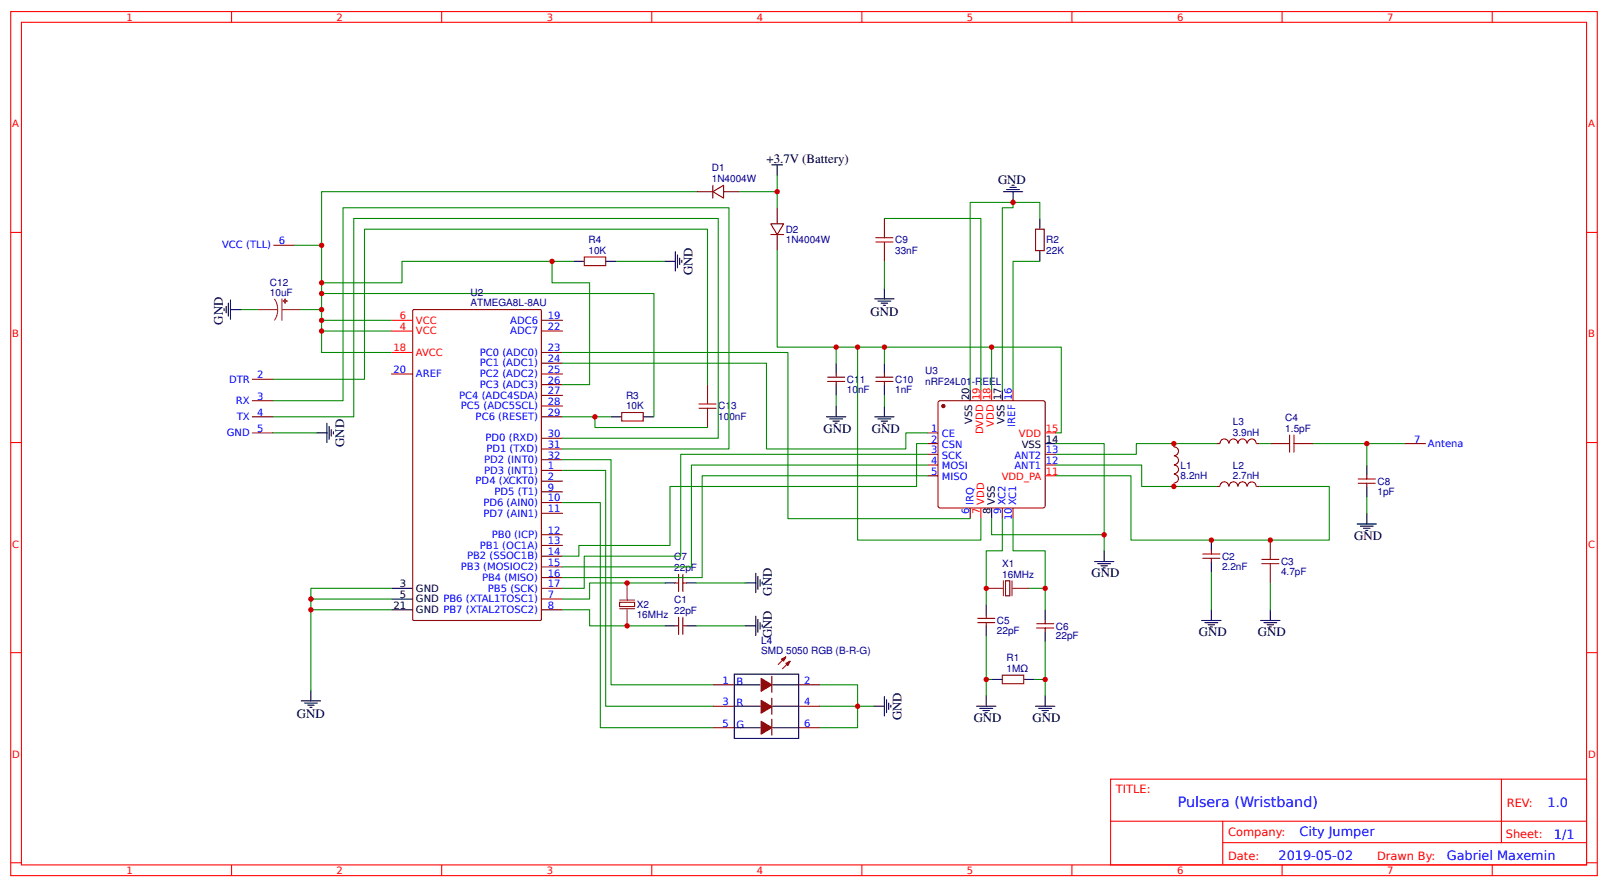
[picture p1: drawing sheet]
<svg xmlns="http://www.w3.org/2000/svg" width="397mm" height="219mm" viewBox="0 0 397 219" stroke-linecap="round" stroke-linejoin="round" font-family="sans-serif">
<g fill="none" stroke="#000" stroke-width=".26">
<path d="M190.5 40.7h2.6M191.8 40.7v2.6M247.6 47.3h4.8M248.4 46.8h3.2M249.2 46.2h1.6M249.8 45.7h.5M250 47.3v2.7M256.6 53.9v2.7M55.3 76.1v.6M55.8 75.6v1.6M56.4 74.8v3.2M56.9 76.4h2.6"/>
<path d="M56.9 74v4.8M141.6 64.5h2.6M149.5 64.5h2.6M164 64.5h2.7M166.7 62.1v4.8M167.2 62.9v3.2M167.7 63.7v1.6M168.3 64.2v.6M215.9 73.8h4.8M216.7 74.3h3.2M217.5 74.8h1.6M218 75.4h.5"/>
<path d="M218.3 71.1v2.7M256.6 61.9v2.6M206.4 89.6v2.7M206.4 94.9v2.7M218.3 89.6v2.7M218.3 94.9v2.7M239.4 96.3v2.6M247.4 96.3v2.6M78.1 106.8h2.6M80.7 104.5v4.7M81.2 105.3v3.1M81.8 106v1.6"/>
<path d="M82.3 106.6v.5M150.8 102.9h2.7M158.7 102.9h2.7M204 102.9h4.8M204.8 103.4h3.2M205.6 103.9h1.6M206.1 104.5h.5M206.4 100.2v2.7M215.9 102.9h4.8M216.7 103.4h3.2M217.5 103.9h1.6M218 104.5h.5"/>
<path d="M218.3 100.2v2.7M258 109.5h2.6M337.3 114.8v2.6M244.7 125.4v2.6M270.1 138.6h4.8M270.9 139.1h3.2M271.7 139.6h1.6M272.5 135.9v2.7M299 133.3v2.6M299 138.6v2.6M335 129.3h4.7M335.8 129.9h3.1"/>
<path d="M336.5 130.4h1.6M337.1 130.9h.5M337.3 120.1v2.6M337.3 126.7v2.6M96.6 147.8h5.3M96.6 150.5h5.3M96.6 145.2h5.3M164 143.9h2.7M164 154.5h2.7M169.3 143.9h2.7M169.3 154.5h2.7M183.9 143.9h2.6"/>
<path d="M183.9 154.5h2.6M186.5 141.5v4.8M186.5 152.1v4.7M187.1 142.3v3.2M187.1 152.9v3.2M187.6 143.1v1.6M187.6 153.7v1.6M188.1 143.6v.5M188.1 154.2v.5M243.4 149.2v2.6M243.4 154.5v2.6M258 150.5v2.6"/>
<path d="M258 155.8v2.6M272.3 140.2h.5M296.6 153.1h4.8M297.4 153.7h3.2M298.2 154.2h1.6M298.7 154.7h.5M299 150.5v2.6M311.1 153.1h4.8M311.9 153.7h3.2M312.7 154.2h1.6M313.3 154.7h.5M313.5 150.5v2.6"/>
<path d="M74.3 173h4.8M75.1 173.5h3.2M75.9 174h1.6M76.5 174.6h.5M76.7 170.3v2.7M181.2 166.4h15.9v15.8h-15.9zM181.2 174.3h6.4M181.2 169h6.4M181.2 179.6h6.4M190.8 174.3h6.3M190.8 169h6.3M190.8 179.6h6.3"/>
<path d="M215.6 174.3h2.7M218.3 171.9v4.8M218.8 172.7v3.2M219.3 173.5v1.6M219.9 174v.6M241 174.3h4.8M241.8 174.8h3.2M242.6 175.4h1.6M243.2 175.9h.5M243.4 171.7v2.6M244.7 167.7h2.7M252.7 167.7h2.6"/>
<path d="M255.6 174.3h4.7M256.4 174.8h3.2M257.2 175.4h1.6M257.7 175.9h.5M258 171.7v2.6"/>
</g>
<g fill="none" stroke="#8d2323" stroke-width=".26">
<path d="M63.5 76.4h5M67.7 73.8l.6 1.2 .2 1.4M68.5 76.4l-.1 1.4-.7 1.3M69.6 76.4h4.5M69.6 73.8v5.3M152.9 150.2h3.7M152.9 148.1h3.7M154.8 143.9v4.2M154.8 150.2v4.3M243.4 145.2h4.2M247.6 143.4v3.7M249.8 145.2h4.2"/>
<path d="M249.8 143.4v3.7"/>
</g>
<g fill="none" stroke="#800" stroke-width=".26">
<path d="M172 47.3h3.9M175.9 47.3l2.7-1.6v3.2zM175.9 45.7v3.2M178.6 47.3h4M190.2 55.2h3.2l-1.6 2.7zM190.2 57.9h3.2M191.8 51.3v3.9M191.8 57.9v4M218.3 53.9v2.7M255.6 56.6h2.1v5.3h-2.1zM67.5 60.5h5.3M101.9 76.5l.2-.1h31.2l.3 .1v76.4l-.1 .2h-31.4l-.2-.1z"/>
<path d="M133.6 79.1h5.3M144.2 63.4h5.3v2.2h-5.3zM218.3 61.9v2.6M62.2 93.6h5.3M62.2 98.9h5.3M96.6 92.3h5.3M133.6 92.3h5.3M133.6 87h5.3M133.6 89.6h5.3M133.6 94.9h5.3M133.6 97.6h5.3M133.6 81.7h5.3"/>
<path d="M174.6 94.9v2.7M204.3 94.1h4.2M204.3 93.1h4.2M206.4 92.3v.8M206.4 94.1v.8M216.2 94.1h4.2M216.2 93.1h4.2M218.3 92.3v.8M218.3 94.1v.8M231.6 99.2l.4-.3 25.7 .1 .3 .4-.1 25.7-.5 .3-25.6-.1-.3-.5zM250 96.3v2.6M62.2 106.8h5.3"/>
<path d="M62.2 102.9h5.3M133.6 102.9h5.3M133.6 108.2h5.3M133.6 110.8h5.3M133.6 113.5h5.3M133.6 116.1h5.3M133.6 118.7h5.3M133.6 100.2h5.3M153.5 101.8h5.2v2.1h-5.2zM174.6 102.9v2.6M228.9 109.5h2.6M228.9 106.8h2.6"/>
<path d="M228.9 112.1h2.6M228.9 114.8h2.6M228.9 117.4h2.6M258 112.1h2.6M258 114.8h2.6M289.7 109.5v.8M289.7 119.3v.8M289.7 110.3a1.06 1.06 0 0 1 1.2 1.1 1.06 1.06 0 0 1-1.2 1M289.7 112.6a1.06 1.06 0 0 1 1.2 1 1.06 1.06 0 0 1-1.2 1.1M289.7 114.8a1.06 1.06 0 0 1 1.2 1 1.06 1.06 0 0 1-1.2 1.1M289.7 117.1a1.06 1.06 0 0 1 1.2 1 1.06 1.06 0 0 1-1.2 1.1M303.2 109.5a1.06 1.06 0 0 0-1-1.2 1.06 1.06 0 0 0-1.1 1.2h-.8"/>
<path d="M303.4 109.5a1.06 1.06 0 0 1 1-1.2 1.06 1.06 0 0 1 1.1 1.2M305.6 109.5a1.06 1.06 0 0 1 1.1-1.2 1.06 1.06 0 0 1 1 1.2M307.9 109.5a1.06 1.06 0 0 1 1.1-1.2 1.06 1.06 0 0 1 1 1.2M310.1 109.5h.8M313.5 109.5h2.7M321.5 109.5h2.6M335.2 118.2h4.3M335.2 119.3h4.3M337.3 117.4v.8M337.3 119.3v.8M346.6 109.5h5.3M133.6 121.4h5.3"/>
<path d="M133.6 124h5.3M133.6 126.7h5.3M133.6 132h5.3M133.6 134.6h5.3M133.6 137.3h5.3M133.6 139.9h5.3M239.4 125.4v2.6M247.4 125.4v2.6M250 125.4v2.6M296.9 137.8h4.2M296.9 136.7h4.2M299 135.9v.8"/>
<path d="M299 137.8v.8M303.2 120.1a1.06 1.06 0 0 0-1-1.2 1.06 1.06 0 0 0-1.1 1.1l-.8 .1M303.4 120a1.06 1.06 0 0 1 1-1.1 1.06 1.06 0 0 1 1.1 1.1M305.6 120a1.06 1.06 0 0 1 1.1-1.1 1.06 1.06 0 0 1 1 1.1M307.9 120a1.06 1.06 0 0 1 1.1-1.1 1.06 1.06 0 0 1 1 1.2M310.1 120.1h.8M313.5 133.3v2.6M133.6 147.8h5.3M133.6 150.5h5.3M133.6 142.6h5.3M133.6 145.2h5.3M152.9 148.6h3.7v1.1h-3.7z"/>
<path d="M166.7 143.9h.8M166.7 154.5h.8M167.5 141.8v4.2M167.5 152.3v4.3M168.5 141.8v4.2M168.5 152.3v4.3M168.5 143.9h.8M168.5 154.5h.8M241.3 153.7h4.2M241.3 152.6h4.2M243.4 151.8v.8M243.4 153.7v.8"/>
<path d="M248.2 143.4h1v3.7h-1zM255.9 155h4.2M255.9 153.9h4.2M258 153.1v.8M258 155v.8M313.5 141.2v2.7M175.9 169h5.3M175.9 174.3h5.3M175.9 179.6h5.3M190.5 166.9v4M190.5 172.3v4M190.5 177.5v4"/>
<path d="M193.9 162.1l-1.8 1.9M195 163.2l-1.9 1.8M197.1 169h5.3M197.1 174.3h5.3M197.1 179.6h5.3M247.4 166.6h5.3v2.2h-5.3z"/>
</g>
<g fill="none" stroke="#a00000" stroke-width=".26">
<path d="M216.2 58.7h4.2M216.2 59.7h4.2M218.3 56.6v2.1M218.3 59.7v2.2M172.5 99.7h4.2M174.6 97.6v2.1M172.5 100.8h4.2M174.6 100.8v2.1M316.2 109.5h2.1M318.3 107.4v4.2M319.4 109.5h2.1M319.4 107.4v4.2"/>
<path d="M311.4 139.1h4.2M311.4 138.1h4.2M313.5 135.9v2.2M313.5 139.1v2.1"/>
</g>
<g fill="#800" stroke="#800" stroke-width=".26">
<path d="M193.9 163.7l1.1-.5-.5 1.1z"/>
<path d="M192.9 162.7l1-.6-.5 1.1z"/>
<path d="M187.9 178l2.6 1.6-2.6 1.6z"/>
<path d="M187.9 167.4l2.6 1.6-2.6 1.6z"/>
<path d="M187.9 172.9l2.6 1.5-2.6 1.6z"/>
<circle cx="232.8" cy="100.2" r=".4"/>
</g>
<g fill="none" stroke="#f00" stroke-width=".26">
<path d="M2.6 2.9h391.6v213.2h-391.6zM5.3 5.5h386.3v208h-386.3zM57.1 2.9v2.6M109 2.9v2.6M160.9 2.9v2.6M212.7 2.9v2.6M264.6 2.9v2.6M316.4 2.9v2.6M368.3 2.9v2.6M2.6 57.4h2.7M391.6 57.4h2.6M96.6 79.1h5.3"/>
<path d="M96.6 87h5.3M96.6 81.7h5.3M242.1 96.3v2.6M244.7 96.3v2.6M2.6 109.2h2.7M258 117.4h2.6M258 106.8h2.6M391.6 109.2h2.6M242.1 125.4v2.6M2.6 161.1h2.7M391.6 161.1h2.6M274.1 192.3h117.5v21.2h-117.5z"/>
<path d="M370.6 192.3v15.7M2.6 212.9h2.7M57.1 213.5v2.6M109 213.5v2.6M160.9 213.5v2.6M212.7 213.5v2.6M264.6 213.5v2.6M274.1 202.7h117.4M301.8 208h89.7M301.8 202.7v10.6M316.4 213.5v2.6M368.3 213.5v2.6"/>
<path d="M391.6 212.9h2.6"/>
</g>
<g fill="none" stroke="#080" stroke-width=".26">
<path d="M172 47.3h-92.6v25.1h82v30.5M191.8 43.3v4h-9.2M191.8 47.3v4M218.3 53.9h23.8v42.4M250 50h6.6v3.9M59.5 76.4h4M72.8 60.5h6.6M79.4 72.4v4h-5.3M79.4 76.4v10.6h17.2M79.4 79.1h17.2M136.3 64.5v5.3h9.2v25.1h-6.6M141.6 64.5h-42.4v5.3h-19.8"/>
<path d="M152.1 64.5h11.9M191.8 61.9v23.8h70.1v21.1h-1.3M218.3 64.5v6.6M256.6 64.5h-6.6v31.8M67.5 93.6h22.5v-37h84.6v38.3M67.5 98.9h17.2v-47.6h95.2v59.5h-41M79.4 81.7h17.2M138.9 87h55.6v41h44.9M138.9 89.6h50.3v21.2h34.4v-4h5.3M206.4 85.7v3.9M206.4 97.6v2.6M211.7 85.7v47.6h30.4v-5.3"/>
<path d="M218.3 85.7v3.9M218.3 97.6v2.6M239.4 96.3v-46.3h10.6v1.3h-2.6v45M244.7 85.7v10.6M67.5 102.9h19.8v-49h90v54.3h-38.4M67.5 106.8h10.6M138.9 113.5h11.9v55.5h25.1M138.9 116.1h10.6v58.2h26.4M138.9 102.9h7.9M150.8 102.9h-4v2.6h27.8M228.9 114.8h-58.2v25.1h-31.8M228.9 117.4h-55.6v25.2h-34.4"/>
<path d="M228.9 112.1h-60.9v25.2h-23.8v7.9h-5.3M228.9 109.5h-2.7v10.6h-60.8v14.5h-22.5v2.7h-4M260.6 117.4h18.5v15.9h49v-13.2h-17.2M260.6 114.8h21.2v5.3h18.5M260.6 109.5h11.9v26.4M300.3 109.5h-19.8v2.6h-19.9M310.9 109.5h2.6M324.1 109.5h13.2v5.3M337.3 109.5h9.3M138.9 124h9.3v55.6h27.7M244.7 128v4h27.8M247.4 128v7.9h-4v13.3"/>
<path d="M250 128v7.9h8v9.3h-4M337.3 122.7v4M76.7 147.8h19.9M76.7 150.5h19.9M96.6 145.2h-19.9v25.1M138.9 150.5h6.6v4h18.5M164 143.9h-18.5v3.9h-6.6M172 143.9h11.9M172 154.5h11.9M243.4 157.1v14.6M258 145.2v5.3M258 158.4v13.3"/>
<path d="M299 141.2v9.3M313.5 143.9v6.6M202.4 169h9.3v10.6h-9.3M202.4 174.3h13.2M243.4 167.7h1.3M255.3 167.7h2.7"/>
</g>
<g fill="#8d2323" stroke="#8d2323" stroke-width=".26">
<path d="M70.4 73.8v1z"/>
<path d="M69.8 74.3h1.1z"/>
</g>
<g fill="#c00">
<circle cx="337.3" cy="109.5" r=".66"/>
<circle cx="211.7" cy="174.3" r=".66"/>
<circle cx="211.7" cy="85.7" r=".66"/>
<circle cx="206.4" cy="85.7" r=".66"/>
<circle cx="191.8" cy="47.3" r=".66"/>
<circle cx="79.4" cy="79.1" r=".66"/>
<circle cx="79.4" cy="76.4" r=".66"/>
<circle cx="136.3" cy="64.5" r=".66"/>
<circle cx="146.8" cy="102.9" r=".66"/>
<circle cx="154.8" cy="154.5" r=".66"/>
<circle cx="154.8" cy="143.9" r=".66"/>
<circle cx="76.7" cy="147.8" r=".66"/>
<circle cx="79.4" cy="60.5" r=".66"/>
<circle cx="289.7" cy="120.1" r=".66"/>
<circle cx="289.7" cy="109.5" r=".66"/>
<circle cx="258" cy="167.7" r=".66"/>
<circle cx="243.4" cy="145.2" r=".66"/>
<circle cx="250" cy="50" r=".66"/>
<circle cx="258" cy="145.2" r=".66"/>
<circle cx="313.5" cy="133.3" r=".66"/>
<circle cx="299" cy="133.3" r=".66"/>
<circle cx="243.4" cy="167.7" r=".66"/>
<circle cx="272.5" cy="132" r=".66"/>
<circle cx="79.4" cy="69.8" r=".66"/>
<circle cx="76.7" cy="150.5" r=".66"/>
<circle cx="79.4" cy="72.4" r=".66"/>
<circle cx="79.4" cy="81.7" r=".66"/>
<circle cx="218.3" cy="85.7" r=".66"/>
<circle cx="244.7" cy="85.7" r=".66"/>
</g>
<text font-size="3.5" fill="#00f" x="290.7" y="199.1">Pulsera (Wristband)</text>
<g font-size="3.2">
<text x="189.2" y="40.2">+3.7V (Battery)</text>
<text x="246.3" y="45.5">GND</text>
<text x="170.9" y="67.9" transform="rotate(-90 170.9 67.9)">GND</text>
<text x="214.8" y="78">GND</text>
<text x="55" y="80.1" transform="rotate(-90 55 80.1)">GND</text>
<text x="203.3" y="106.8">GND</text>
<text x="215.2" y="106.8">GND</text>
<text x="84.9" y="110.3" transform="rotate(-90 84.9 110.3)">GND</text>
<text x="334.2" y="133.3">GND</text>
<text x="269.4" y="142.5">GND</text>
<text x="190.5" y="147" transform="rotate(-90 190.5 147)">GND</text>
<text x="190.5" y="157.6" transform="rotate(-90 190.5 157.6)">GND</text>
<text x="295.9" y="157.1">GND</text>
<text x="310.4" y="157.1">GND</text>
<text x="73.3" y="177.2">GND</text>
<text x="222.5" y="177.7" transform="rotate(-90 222.5 177.7)">GND</text>
<text x="240.3" y="178.2">GND</text>
<text x="254.9" y="178.2">GND</text>
</g>
<g font-size="3.2" fill="#00f">
<text x="382" y="199.2">1.0</text>
<text x="320.7" y="206.4">City Jumper</text>
<text x="383.5" y="207">1/1</text>
<text x="315.5" y="212.3">2019-05-02</text>
<text x="357.1" y="212.2">Gabriel Maxemin</text>
</g>
<g font-size="2.8" fill="#f00">
<text x="275.4" y="195.7">TITLE:</text>
<text x="371.9" y="199.2">REV:</text>
<text x="303.1" y="206.4">Company:</text>
<text x="371.6" y="206.9">Sheet:</text>
<text x="303.1" y="212.1">Date:</text>
<text x="339.9" y="212.2">Drawn By:</text>
</g>
<g font-size="2.5" fill="#f00">
<text x="31.2" y="5.1">1</text>
<text x="83.1" y="5.1">2</text>
<text x="134.9" y="5.1">3</text>
<text x="186.8" y="5.1">4</text>
<text x="238.7" y="5.1">5</text>
<text x="290.5" y="5.1">6</text>
<text x="342.4" y="5.1">7</text>
<text x="3" y="31.4">A</text>
<text x="392" y="31.4">A</text>
<text x="3" y="83.3">B</text>
<text x="98.7" y="78.8">6</text>
<text x="98.7" y="81.4">4</text>
<text x="102.7" y="79.9">VCC</text>
<text x="102.7" y="82.5">VCC</text>
<text x="392" y="83.3">B</text>
<text x="97.1" y="86.7">18</text>
<text x="102.7" y="87.8">AVCC</text>
<text x="241.8" y="98.8" transform="rotate(-90 241.8 98.8)">19</text>
<text x="244.5" y="98.8" transform="rotate(-90 244.5 98.8)">18</text>
<text x="242.6" y="107.2" transform="rotate(-90 242.6 107.2)">DVDD</text>
<text x="245.3" y="105.4" transform="rotate(-90 245.3 105.4)">VDD</text>
<text x="251.5" y="107.9">VDD</text>
<text x="258.1" y="106.6">15</text>
<text x="247.2" y="118.5">VDD_PA</text>
<text x="258.1" y="117.2">11</text>
<text x="242.9" y="124.6" transform="rotate(-90 242.9 124.6)">VDD</text>
<text x="241.8" y="126.8" transform="rotate(-90 241.8 126.8)">7</text>
<text x="3" y="135.1">C</text>
<text x="392" y="135.1">C</text>
<text x="3" y="187">D</text>
<text x="392" y="187">D</text>
<text x="31.2" y="215.7">1</text>
<text x="83.1" y="215.7">2</text>
<text x="134.9" y="215.7">3</text>
<text x="186.8" y="215.7">4</text>
<text x="238.7" y="215.7">5</text>
<text x="290.5" y="215.7">6</text>
<text x="342.4" y="215.7">7</text>
</g>
<g font-size="2.5" fill="#000080">
<text x="175.7" y="44.9">1N4004W</text>
<text x="175.7" y="42.3">D1</text>
<text x="193.9" y="59.9">1N4004W</text>
<text x="193.9" y="57.5">D2</text>
<text x="145.3" y="62.7">10K</text>
<text x="145.3" y="60">R4</text>
<text x="220.9" y="62.7">33nF</text>
<text x="220.9" y="60">C9</text>
<text x="258.2" y="62.7">22K</text>
<text x="258.2" y="60">R2</text>
<text x="66.6" y="70.6">C12</text>
<text x="66.6" y="73">10uF</text>
<text x="116.2" y="75.6">ATMEGA8L-8AU</text>
<text x="116.2" y="73">U2</text>
<text x="209" y="94.6">C11</text>
<text x="220.9" y="94.6">C10</text>
<text x="228.3" y="94.9">nRF24L01-REEL</text>
<text x="228.3" y="92.3">U3</text>
<text x="154.5" y="101">10K</text>
<text x="154.5" y="98.4">R3</text>
<text x="177.3" y="101">C13</text>
<text x="209" y="97">10nF</text>
<text x="220.9" y="97">1nF</text>
<text x="177.3" y="103.7">100nF</text>
<text x="304.3" y="107.5">3.9nH</text>
<text x="304.3" y="104.9">L3</text>
<text x="317.2" y="106.6">1.5pF</text>
<text x="317.2" y="103.9">C4</text>
<text x="291.4" y="118.1">8.2nH</text>
<text x="291.4" y="115.7">L1</text>
<text x="304.3" y="118.1">2.7nH</text>
<text x="304.3" y="115.7">L2</text>
<text x="340" y="119.7">C8</text>
<text x="340" y="122.1">1pF</text>
<text x="166.4" y="141">22pF</text>
<text x="166.4" y="138.3">C7</text>
<text x="247.4" y="142.6">16MHz</text>
<text x="247.4" y="139.9">X1</text>
<text x="301.6" y="140.6">2.2nF</text>
<text x="301.6" y="138.2">C2</text>
<text x="316.2" y="142">4.7pF</text>
<text x="316.2" y="139.5">C3</text>
<text x="157.2" y="150">X2</text>
<text x="166.4" y="148.9">C1</text>
<text x="157.2" y="152.6">16MHz</text>
<text x="166.4" y="151.6">22pF</text>
<text x="246.1" y="154.1">C5</text>
<text x="260.6" y="155.4">C6</text>
<text x="187.9" y="161.3">SMD 5050 RGB (B-R-G)</text>
<text x="187.9" y="158.9">L4</text>
<text x="246.1" y="156.5">22pF</text>
<text x="260.6" y="157.8">22pF</text>
<text x="248.4" y="165.8">1MΩ</text>
<text x="248.4" y="163.2">R1</text>
</g>
<g font-size="2.5" fill="#00f">
<text x="54.8" y="61.3">VCC (TLL)</text>
<text x="68.8" y="60.3">6</text>
<text x="125.9" y="79.9">ADC6</text>
<text x="125.9" y="82.5">ADC7</text>
<text x="135.2" y="78.8">19</text>
<text x="135.2" y="81.4">22</text>
<text x="118.4" y="87.8">PC0 (ADC0)</text>
<text x="135.2" y="86.7">23</text>
<text x="135.2" y="89.4">24</text>
<text x="56.5" y="94.4">DTR</text>
<text x="63.5" y="93.3">2</text>
<text x="97.1" y="92">20</text>
<text x="102.7" y="93.1">AREF</text>
<text x="118.4" y="90.4">PC1 (ADC1)</text>
<text x="118.4" y="93.1">PC2 (ADC2)</text>
<text x="118.4" y="95.7">PC3 (ADC3)</text>
<text x="135.2" y="92">25</text>
<text x="135.2" y="94.7">26</text>
<text x="58.2" y="99.7">RX</text>
<text x="63.5" y="98.6">3</text>
<text x="113.3" y="98.4">PC4 (ADC4SDA)</text>
<text x="113.8" y="101">PC5 (ADC5SCL)</text>
<text x="135.2" y="97.3">27</text>
<text x="135.2" y="100">28</text>
<text x="249.8" y="98.8" transform="rotate(-90 249.8 98.8)">16</text>
<text x="56" y="107.6">GND</text>
<text x="58.4" y="103.7">TX</text>
<text x="63.5" y="102.6">4</text>
<text x="63.5" y="106.6">5</text>
<text x="117.4" y="103.7">PC6 (RESET)</text>
<text x="135.2" y="102.6">29</text>
<text x="135.2" y="107.9">30</text>
<text x="229.8" y="106.6">1</text>
<text x="232.5" y="107.9">CE</text>
<text x="250.6" y="105.3" transform="rotate(-90 250.6 105.3)">IREF</text>
<text x="119.8" y="109">PD0 (RXD)</text>
<text x="120" y="111.6">PD1 (TXD)</text>
<text x="135.2" y="110.5">31</text>
<text x="135.2" y="113.2">32</text>
<text x="229.8" y="109.2">2</text>
<text x="229.8" y="111.9">3</text>
<text x="232.5" y="110.5">CSN</text>
<text x="232.5" y="113.2">SCK</text>
<text x="250.4" y="113.2">ANT2</text>
<text x="258.1" y="111.9">13</text>
<text x="349" y="109.2">7</text>
<text x="352.4" y="110.3">Antena</text>
<text x="117.4" y="119.5">PD4 (XCKT0)</text>
<text x="119.5" y="114.2">PD2 (INT0)</text>
<text x="119.5" y="116.9">PD3 (INT1)</text>
<text x="135.2" y="115.8">1</text>
<text x="135.2" y="118.5">2</text>
<text x="229.8" y="114.5">4</text>
<text x="229.8" y="117.2">5</text>
<text x="232.5" y="115.8">MOSI</text>
<text x="232.5" y="118.5">MISO</text>
<text x="250.4" y="115.8">ANT1</text>
<text x="258.1" y="114.5">12</text>
<text x="119.3" y="124.8">PD6 (AIN0)</text>
<text x="122.1" y="122.2">PD5 (T1)</text>
<text x="135.2" y="121.1">9</text>
<text x="135.2" y="123.8">10</text>
<text x="240.2" y="124.6" transform="rotate(-90 240.2 124.6)">IRQ</text>
<text x="248.2" y="124.6" transform="rotate(-90 248.2 124.6)">XC2</text>
<text x="250.8" y="124.6" transform="rotate(-90 250.8 124.6)">XC1</text>
<text x="119.3" y="127.5">PD7 (AIN1)</text>
<text x="135.2" y="126.4">11</text>
<text x="135.2" y="131.7">12</text>
<text x="239.2" y="126.8" transform="rotate(-90 239.2 126.8)">6</text>
<text x="247.1" y="126.8" transform="rotate(-90 247.1 126.8)">9</text>
<text x="249.8" y="128.4" transform="rotate(-90 249.8 128.4)">10</text>
<text x="118.4" y="135.4">PB1 (OC1A)</text>
<text x="121.4" y="132.8">PB0 (ICP)</text>
<text x="135.2" y="134.4">13</text>
<text x="135.2" y="137">14</text>
<text x="113.7" y="140.7">PB3 (MOSIOC2)</text>
<text x="115.3" y="138.1">PB2 (SSOC1B)</text>
<text x="119" y="143.4">PB4 (MISO)</text>
<text x="135.2" y="139.6">15</text>
<text x="135.2" y="142.3">16</text>
<text x="120.4" y="146">PB5 (SCK)</text>
<text x="135.2" y="147.6">7</text>
<text x="135.2" y="144.9">17</text>
<text x="135.2" y="150.2">8</text>
<text x="178.3" y="168.8">1</text>
<text x="181.8" y="169">B</text>
<text x="198.4" y="168.8">2</text>
<text x="178.3" y="174">3</text>
<text x="178.3" y="179.3">5</text>
<text x="181.8" y="174.3">R</text>
<text x="181.8" y="179.6">G</text>
<text x="198.4" y="174">4</text>
<text x="198.4" y="179.3">6</text>
</g>
<g font-size="2.5">
<text x="239.2" y="98.8" transform="rotate(-90 239.2 98.8)">20</text>
<text x="247.1" y="98.8" transform="rotate(-90 247.1 98.8)">17</text>
<text x="240" y="104.7" transform="rotate(-90 240 104.7)">VSS</text>
<text x="247.9" y="104.7" transform="rotate(-90 247.9 104.7)">VSS</text>
<text x="252.2" y="110.5">VSS</text>
<text x="258.1" y="109.2">14</text>
<text x="245.5" y="124.6" transform="rotate(-90 245.5 124.6)">VSS</text>
<text x="244.5" y="126.8" transform="rotate(-90 244.5 126.8)">8</text>
<text x="98.7" y="147.6">5</text>
<text x="98.7" y="144.9">3</text>
<text x="102.7" y="148.6">GND PB6 (XTAL1TOSC1)</text>
<text x="102.7" y="146">GND</text>
<text x="97.1" y="150.2">21</text>
<text x="102.7" y="151.3">GND PB7 (XTAL2TOSC2)</text>
</g>
</svg>
